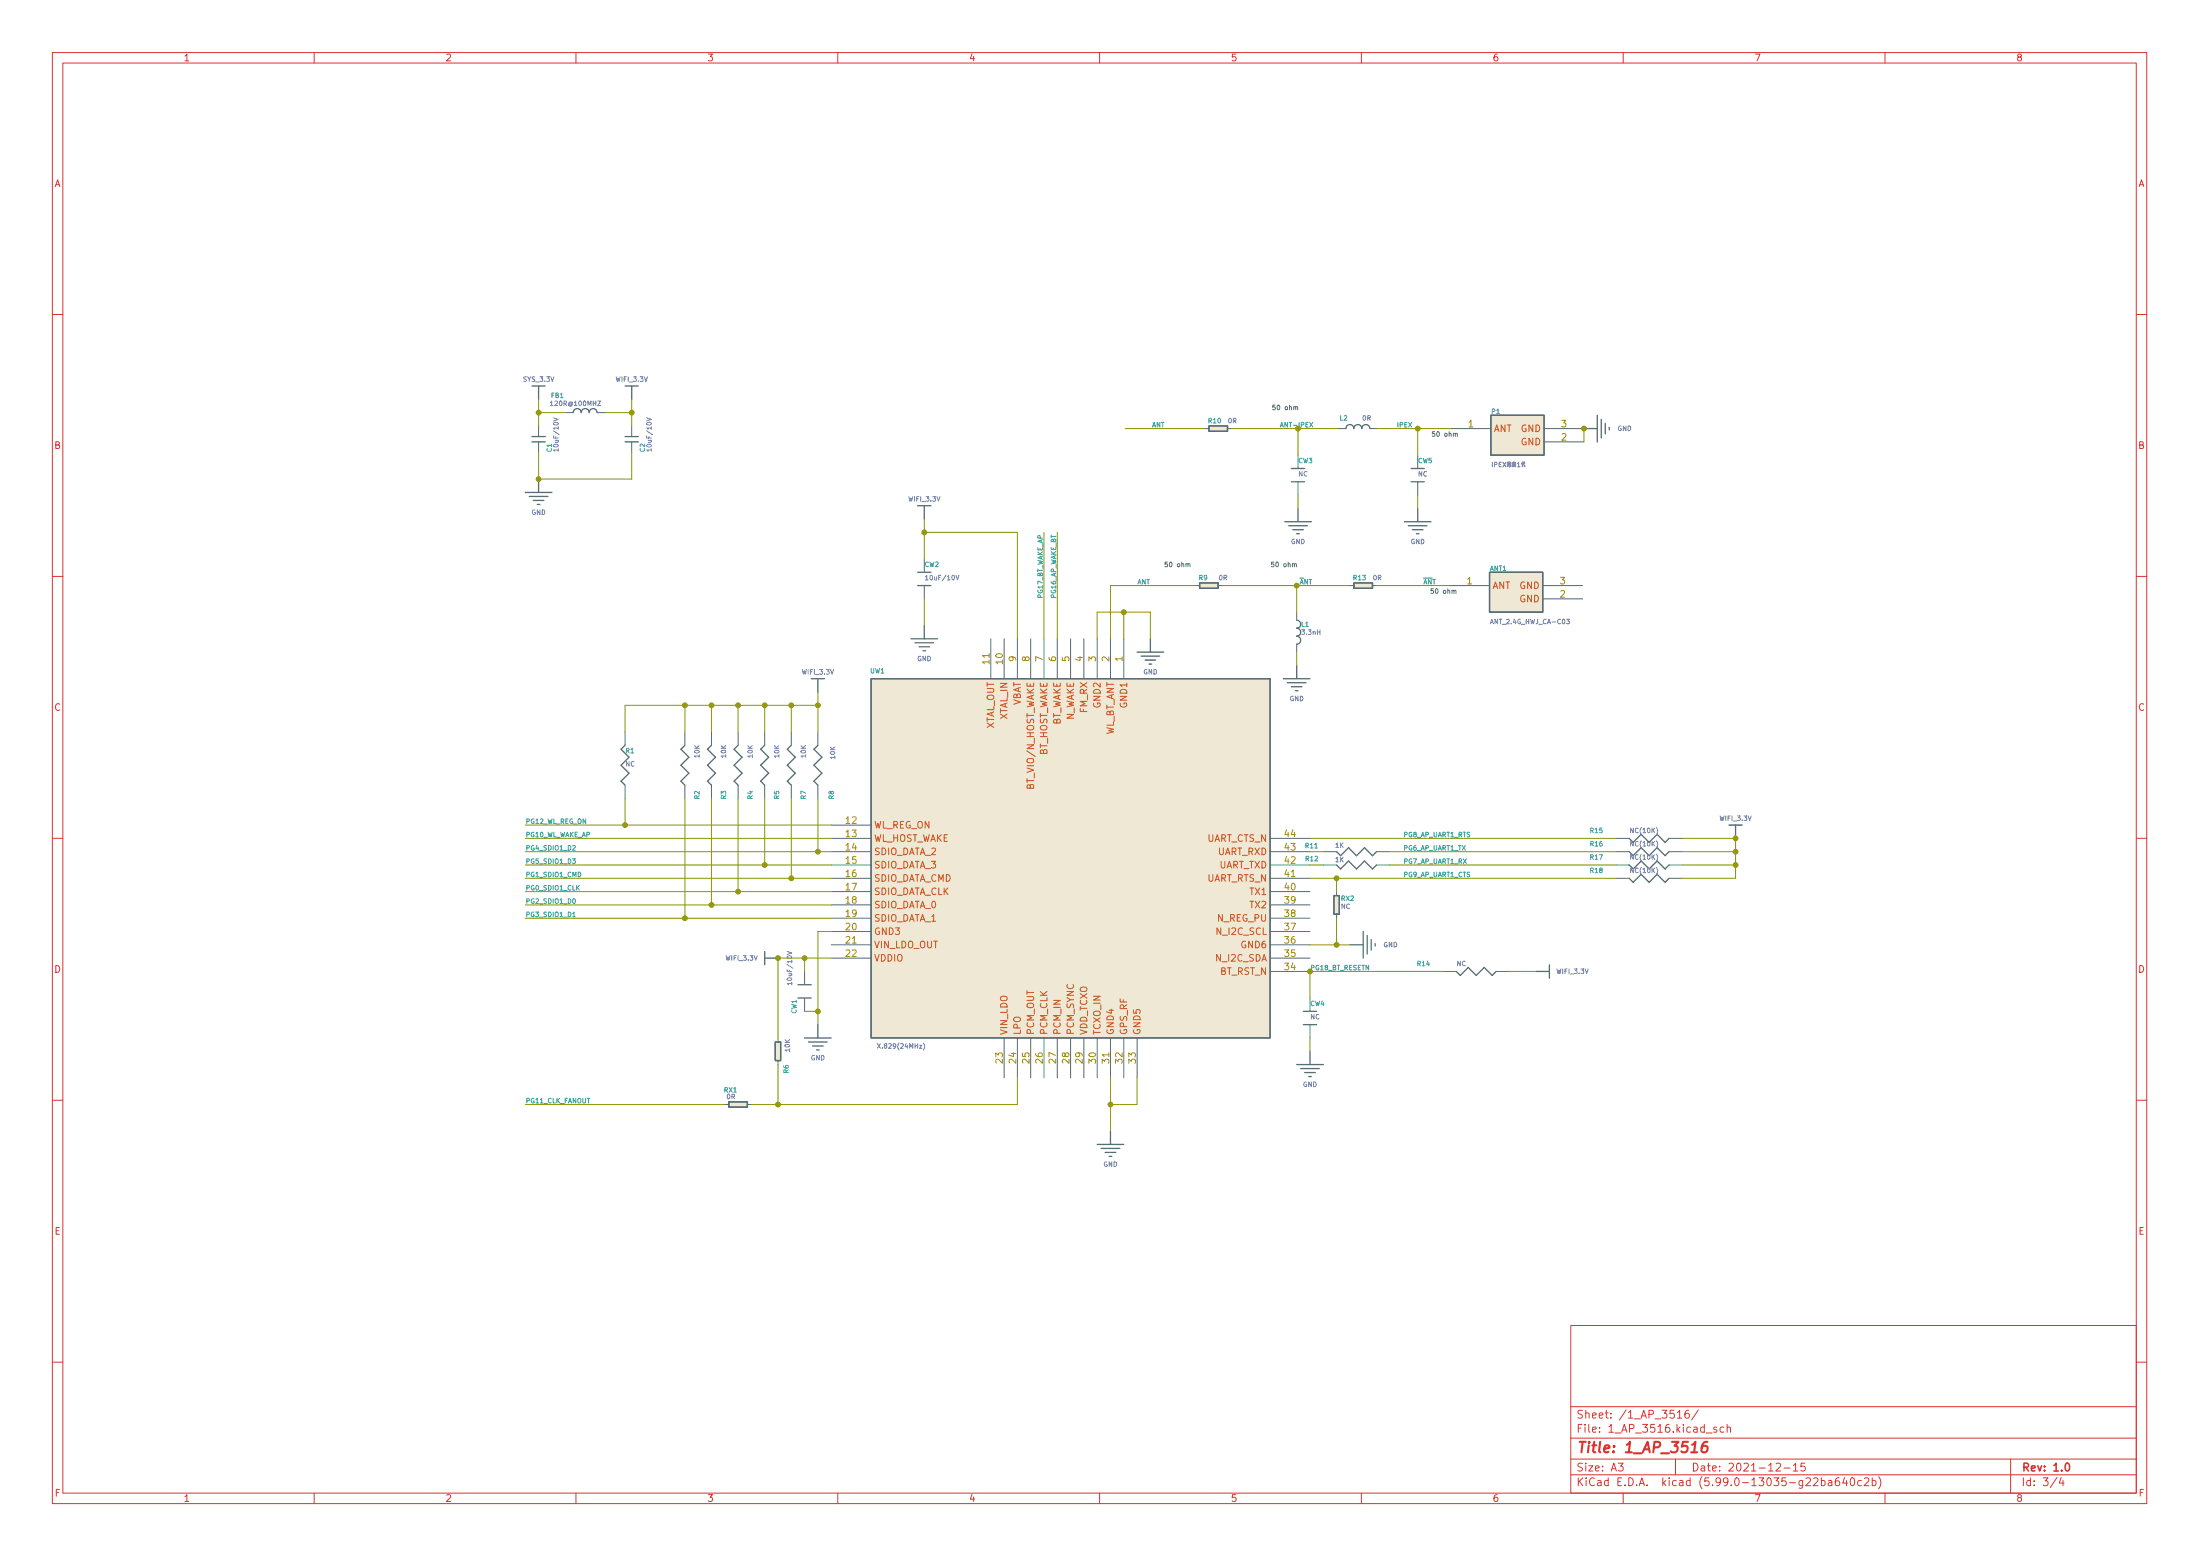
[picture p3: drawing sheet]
<svg xmlns="http://www.w3.org/2000/svg" width="420mm" height="297mm" viewBox="0 0 420 297" stroke-linecap="round" stroke-linejoin="round" font-family="sans-serif">
<g fill="none" stroke="#dc322f" stroke-width=".19">
<path d="M10 10h400v277h-400zM12 12h396v273h-396zM60 10v2M110 10v2M160 10v2M210 10v2M260 10v2M310 10v2M360 10v2M10 60h2M408 60h2M10 110h2"/>
<path d="M408 110h2M10 160h2M408 160h2M10 210h2M408 210h2M300 253h108v32h-108zM10 260h2M300 278.5h108M300 274.5h108M300 268.5h108M309.1 279.3h.9l-.5 .6 .4 .1v.7l-.2 .1-.6-.1M320 278.5v3"/>
<path d="M320.3 269.6l.5-.4v1.5M320.3 270.7h.9M322.5 269.2a.59 .59 0 0 0-.7 .7v.5l.1 .2 .5 .1 .2-.1v-.5l-.1-.2-.4-.1-.3 .3M324.4 269.1l-1.3 2M325.9 273.6h1.1M327.9 272.5l-.4-.1-.2 .2 .1 .2 .5 .2v.3h-.6M329.2 272.5l-.4-.1-.3 .3 .1 .6h.6M329.9 272.6l.2-.2 .3 .1 .1 .9M329.9 271.9v1.5M339.2 279.5l.6-.2 .2 .2 .1 .2-1 1.1h1M342.5 279.7l.4-.4v1.5M344.7 279.3h-.7l-.1 .7 .2-.1 .5 .1 .2 .2-.1 .5-.2 .1-.6-.1"/>
<path d="M384 278.5v6.5M408 260h2M60 285v2M110 285v2M160 285v2M210 285v2M260 285v2M300 281.5h108M310 285v2M340.7 280.2h1.2M342.5 280.8h.9M347.9 282.7l.4-.1 .3 .3-.2 .6h-.5"/>
<path d="M347.9 282.1v1.5M349.2 282.7h.6l.1 .9M349.9 283h-.5a.29 .29 0 0 0-.3 .3 .29 .29 0 0 0 .3 .3l.5-.1M351.2 282.1a.59 .59 0 0 0-.7 .7v.5l.1 .2 .5 .1 .2-.1 .1-.5-.2-.2-.4-.1-.3 .3M352.3 282l-.4 1.1h1M352.6 282.6v1M353.6 282.2l.1-.1a.8 .8 0 0 1 .5 .8 .8 .8 0 0 1-.5 .7 1 1 0 0 1-.1-1.4zM355.5 282.7l-.4-.1-.3 .3 .1 .6h.6M356.1 282.3l.5-.2 .2 .2 .1 .2-.9 1.1h.9M357.6 282.7l.4-.1 .3 .3-.2 .6h-.5M357.6 282.1v1.5M358.8 281.9a1.73 1.73 0 0 1 0 2.3"/>
<path d="M360 285v2M392.9 282l-1.3 2M393.6 282l-.3 1.1h.9M394 282.6v1"/>
</g>
<path d="M394.6 279.4l.2-.1a.8 .8 0 0 1 .5 .8 .8 .8 0 0 1-.5 .7 1 1 0 0 1-.2-1.4z" fill="none" stroke="#dc322f" stroke-width=".3"/>
<path d="M326.1 275.2a.91 .91 0 0 0-1.1 .9l-.1 .8 .2 .2a.66 .66 0 0 0 1-.2v-.5l-.1-.3a.66 .66 0 0 0-1 .3" fill="none" stroke="#dc322f" stroke-width=".4"/>
<g fill="none" stroke="#586e75" stroke-width=".25">
<path d="M101.6 73.7h2.5M102.9 73.7v2.5M109.5 78.8a.76 .76 0 0 1 .7-.8 .76 .76 0 0 1 .8 .8 .76 .76 0 0 1 .8-.8 .76 .76 0 0 1 .7 .8 .76 .76 0 0 1 .8-.8 .76 .76 0 0 1 .7 .8M119.4 73.7h2.5M120.6 73.7v2.5M284.7 79.3h10.2v7.6h-10.2zM305 79.3v5.1M100.3 94h5.1M101.1 94.8h3.5M101.6 84.4h2.5M101.6 83.3h2.5M101.8 95.5h2.1"/>
<path d="M102.6 96.3h.5M102.9 91.5v2.5M119.4 84.4h2.5M119.4 83.3h2.5M175.3 96.5h2.5M176.5 96.5v2.6M230.9 81.3h3.5v1h-3.5zM245.4 99.6h5M246.6 92h2.6M246.6 89.4h2.6M247.9 97.1v2.5M257 81.8a.76 .76 0 0 1 .8-.7 .76 .76 0 0 1 .8 .7 .76 .76 0 0 1 .7-.7 .76 .76 0 0 1 .8 .7 .76 .76 0 0 1 .8-.7 .76 .76 0 0 1 .7 .7"/>
<path d="M268.2 99.6h5.1M269.5 92h2.5M269.5 89.4h2.5M270.8 97.1v2.5M302.5 81.8h2.5M305.8 80v3.6M306.6 80.8v2M307.3 81.6v.5M175.3 111.8h2.5M175.3 109.2h2.5M176.5 119.4v2.5M229.1 111.3h3.6v1h-3.6z"/>
<path d="M246.1 100.4h3.6M246.9 101.1h2M247.6 101.9h.5M247.6 118.4a.76 .76 0 0 1 .8 .8 .76 .76 0 0 1-.8 .7 .76 .76 0 0 1 .8 .8 .76 .76 0 0 1-.8 .7 .76 .76 0 0 1 .8 .8 .76 .76 0 0 1-.8 .8M258.6 111.3h3.5v1h-3.5zM269 100.4h3.5M269.7 101.1h2.1M270.5 101.9h.5M284.5 109.2h10.1v7.7h-10.1zM154.9 129.6h2.6M156.2 129.6v2.5M166.4 129.6h76.2v68.5h-76.2z"/>
<path d="M174 121.9h5.1M174.7 122.7h3.6M175.5 123.5h2M176.3 124.2h.5M217.2 124.5h5M217.9 125.2h3.6M218.7 126h2M219.4 126.8h.6M219.7 121.9v2.6M245.1 129.6h5.1M245.9 130.3h3.5M246.6 131.1h2.1"/>
<path d="M247.4 131.9h.5M247.6 127v2.6M119.4 142.3l-.8 .7 1.5 1.6-1.5 1.5 1.5 1.5-1.5 1.5 .8 .8M130.8 142.3l-.8 .7 1.6 1.6-1.6 1.5 1.6 1.5-1.6 1.5 .8 .8M135.9 142.3l-.8 .7 1.5 1.6-1.5 1.5 1.5 1.5-1.5 1.5 .8 .8M141 142.3l-.8 .7 1.5 1.6-1.5 1.5 1.5 1.5-1.5 1.5 .8 .8M146 142.3l-.7 .7 1.5 1.6-1.5 1.5 1.5 1.5-1.5 1.5 .7 .8M151.1 142.3l-.7 .7 1.5 1.6-1.5 1.5 1.5 1.5-1.5 1.5 .7 .8M156.2 142.3l-.8 .7 1.6 1.6-1.6 1.5 1.6 1.5-1.6 1.5 .8 .8M330.2 157.5h2.5M331.5 157.5v2.5M254.8 171h1v3.5h-1z"/>
<path d="M255.3 162.6l.7 .7 1.5-1.5 1.6 1.5 1.5-1.5 1.5 1.5 .8-.7M255.3 165.1l.7 .8 1.5-1.5 1.6 1.5 1.5-1.5 1.5 1.5 .8-.8M260.3 177.8v5.1M261.1 178.6v3.5M261.9 179.4v2M311.1 162.6l.8 .7 1.5-1.5 1.6 1.5 1.5-1.5 1.5 1.5 .8-.7M311.1 165.1l.8 .8 1.5-1.5 1.6 1.5 1.5-1.5 1.5 1.5 .8-.8M311.1 160l.8 .8 1.5-1.5 1.6 1.5 1.5-1.5 1.5 1.5 .8-.8M311.1 167.7l.8 .7 1.5-1.5 1.6 1.5 1.5-1.5 1.5 1.5 .8-.7M146 181.6v2.6M146 182.9h2.6M148.1 198.9h1v3.6h-1z"/>
<path d="M152.4 190.5h2.5M152.4 188h2.5M153.7 198.1h5M154.4 198.9h3.6M155.2 199.7h2M156.2 195.6v2.5M248.9 195.6h2.6M248.9 193.1h2.6M257.8 180.4h2.5M262.6 180.1v.5M278.1 185.4l.8 .8 1.5-1.5 1.5 1.5 1.6-1.5 1.5 1.5 .7-.8M293.4 185.4h2.5"/>
<path d="M295.9 184.2v2.5M139.2 210.3h3.5v1.1h-3.5zM155.9 200.4h.6M209.5 218.5h5.1M210.3 219.2h3.6M211.1 220h2M212.1 215.9v2.6M247.6 203.2h5.1M248.4 204h3.6M249.2 204.8h2M249.9 205.5h.5M250.2 200.7v2.5"/>
<path d="M211.8 220.8h.5"/>
</g>
<g fill="none" stroke="#586e75" stroke-width=".19">
<path d="M107.9 78.8h1.6M114 78.8h1.6M247.1 77.7h.3l.1 .5M247.5 77.8l.3-.1v.5M102.9 81.3v2M102.9 84.4v2M120.6 81.3v2M120.6 84.4v2M230.1 81.8h.8M234.4 81.8h.8M247.9 86.9v2.5M247.9 92v2.5"/>
<path d="M255.5 81.8h1.5M261.6 81.8h1.5M270.8 86.9v2.5M270.8 92v2.5M277.1 81.8h7.6M277.6 82.8h.3v.5M277.9 82.8h.4v.5M294.9 81.8h7.6M294.9 84.4h7.6M176.5 106.7v2.5M176.5 111.8v2.5M226.5 107.7l.3-.1 .1 .6"/>
<path d="M226.9 107.7l.3-.1 .1 .6M228.3 111.8h.8M232.7 111.8h.7M246.8 107.7l.4-.1v.6M247.2 107.7l.3-.1 .1 .6M247.6 116.9v1.5M257.8 111.8h.8M262.1 111.8h.8M276.9 111.8h7.6M277.3 112.8l.3-.1 .1 .6M277.7 112.8l.3-.1 .1 .6M294.6 111.8h7.7"/>
<path d="M294.6 114.3h7.7M119.4 139.7v2.6M130.8 139.7v2.6M135.9 139.7v2.6M141 139.7v2.6M146 139.7v2.6M151.1 139.7v2.6M156.2 139.7v2.6M189.2 121.9v7.7M191.8 121.9v7.7M194.3 121.9v7.7M196.8 121.9v7.7"/>
<path d="M199.4 121.9v7.7M201.9 121.9v7.7M204.5 121.9v7.7M207 121.9v7.7M209.5 121.9v7.7M212.1 121.9v7.7M214.6 121.9v7.7M247.6 123v1.5M119.4 149.9v2.5M130.8 149.9v2.5M135.9 149.9v2.5M141 149.9v2.5"/>
<path d="M146 149.9v2.5M151.1 149.9v2.5M156.2 149.9v2.5M158.7 157.5h7.7M158.7 162.6h7.7M158.7 160h7.7M158.7 165.1h7.7M158.7 167.7h7.7M158.7 170.2h7.7M158.7 172.7h7.7M158.7 175.3h7.7M158.7 177.8h7.7"/>
<path d="M242.6 162.6h7.6M242.6 160h7.6M242.6 165.1h7.6M242.6 167.7h7.6M242.6 170.2h7.6M242.6 172.7h7.6M242.6 175.3h7.6M242.6 177.8h7.6M252.7 162.6h2.6M252.7 165.1h2.6M255.3 170.2v.8M255.3 174.5v.8"/>
<path d="M262.9 162.6h2.5M262.9 165.1h2.5M308.6 162.6h2.5M308.6 160h2.5M308.6 165.1h2.5M308.6 167.7h2.5M318.8 162.6h2.5M318.8 160h2.5M318.8 165.1h2.5M318.8 167.7h2.5M148.6 198.1v.8M153.7 185.4v2.6"/>
<path d="M153.7 190.5v2.6M158.7 180.4h7.7M158.7 182.9h7.7M191.8 198.1v7.7M194.3 198.1v7.7M196.8 198.1v7.7M199.4 198.1v7.7M201.9 198.1v7.7M204.5 198.1v7.7M207 198.1v7.7M209.5 198.1v7.7M212.1 198.1v7.7"/>
<path d="M214.6 198.1v7.7M217.2 198.1v7.7M242.6 180.4h7.6M242.6 182.9h7.6M242.6 185.4h7.6M250.2 190.5v2.6M250.2 195.6v2.5M275.6 185.4h2.5M285.7 185.4h2.6M138.4 210.8h.8M142.7 210.8h.8M148.6 202.5v.7"/>
</g>
<g fill="none" stroke="#6c71c4" stroke-width=".19">
<path d="M105.1 76.8l.3-.3v.9M105.1 77.4h.5M105.7 79.8l.9 .3-.9 .3M123.5 79.8l.9 .3-.9 .3M106.6 85.9h-.9l.3 .3M106.6 85.7v.5M124.4 85.9h-.9l.3 .3M124.4 85.7v.5M285 88.2v.9M285.4 88.7h.4l.1-.4-.5-.1v.9M286.3 88.7h.3M286.7 88.2h-.4v.9h.4"/>
<path d="M287 88.2l.6 .9M287.6 88.2l-.6 .9M287.8 88.6h.7M287.9 89l.1-.8h.5l-.1 .9h-.2M287.9 89h.6M288.1 88.7l.2 .1M288.1 88.3l.2 .1M288.8 89.1h.7M288.9 88.8h.5M289 88.5l.1 .2M289 88.4l-.1 .3M289.1 88.1v.2"/>
<path d="M289.2 88.4v.7M289.4 88.5l.1 .2M289.4 88.4l-.1 .3M289.5 88.3h-.7v.8M289.8 88.5l.2-.3v.9M289.8 89.1h.5M290.7 88.4v.7M290.8 88.1l-.3 .5M291 88.1l.1 .9 .1 .1 .1-.1M291.1 88.2l.1 .1M291.2 88.4l-.4 .1M176.7 110.1l.3-.3v.9"/>
<path d="M176.7 110.7h.6M182.5 109.8l.3 .9 .3-.9M299.2 118.2h.5l-.3 .3 .3 .1v.4h-.5M150.3 181.6l.9 .3-.9 .3M151.2 187.8h-.9l.3 .2M151.2 187.5v.5M167.6 199.2l.6 .9M168.2 199.2l-.6 .9M176.3 199.1a1.02 1.02 0 0 1 0 1.4"/>
</g>
<g fill="#eee8d5" stroke="#eee8d5" stroke-width=".19">
<path d="M139.2 210.3h3.5v1.1h-3.5z"/>
<path d="M166.4 129.6h76.2v68.5h-76.2z"/>
<path d="M230.9 81.3h3.5v1h-3.5z"/>
<path d="M258.6 111.3h3.5v1h-3.5z"/>
<path d="M148.1 198.9h1v3.6h-1z"/>
<path d="M284.5 109.2h10.1v7.7h-10.1z"/>
<path d="M284.7 79.3h10.2v7.6h-10.2z"/>
<path d="M254.8 171h1v3.5h-1z"/>
<path d="M229.1 111.3h3.6v1h-3.6z"/>
</g>
<path d="M250.1 80.6l.6 .9M250.7 80.6l-.6 .9M109.3 164h.6l-.3 .3 .2 .1v.4h-.5M109.4 161.5l.3-.1 .2 .3-.6 .6h.6M109.4 175h.5M109.5 171.7l.1-.1a.43 .43 0 0 1 .3 .4 .43 .43 0 0 1-.4 .4l-.1-.3z" fill="none" stroke="#2aa198" stroke-width=".19"/>
<g fill="none" stroke="#859900" stroke-width=".19">
<path d="M102.9 76.2v5.1M102.9 78.8h5M115.6 78.8h5M120.6 76.2v5.1M102.9 86.4v5.1h17.7v-5.1M176.5 99.1v7.6M214.9 81.8h15.2M235.2 81.8h20.3M247.9 81.8v5.1M247.9 94.5v2.6M263.1 81.8h14M270.8 81.8v5.1"/>
<path d="M270.8 94.5v2.6M302.5 81.8v2.6M176.5 101.6h17.8v20.3M176.5 114.3v5.1M199.4 101.6v20.3M201.9 101.6v20.3M214.6 116.9v5M228.3 111.8h-16.2v10.1M233.4 111.8h24.4M247.6 111.8v5.1M262.9 111.8h14M130.8 134.6v5.1"/>
<path d="M135.9 134.6v5.1M141 134.6v5.1M146 134.6v5.1M151.1 134.6v5.1M156.2 132.1v7.6M156.2 134.6h-36.8v5.1M209.5 121.9v-5h10.2v5M247.6 124.5v2.5M100.3 157.5h58.4M119.4 152.4v5.1M130.8 152.4v22.9M135.9 152.4v20.3"/>
<path d="M141 152.4v17.8M146 152.4v12.7M151.1 152.4v15.3M156.2 152.4v10.2M100.3 160h58.4M100.3 167.7h58.4M100.3 162.6h58.4M100.3 165.1h58.4M100.3 170.2h58.4M100.3 175.3h58.4M100.3 172.7h58.4M158.7 177.8h-2.5v17.8"/>
<path d="M250.2 160h58.4M250.2 167.7h58.4M250.2 162.6h2.5M250.2 165.1h2.5M255.3 167.7v2.5M255.3 175.3v5.1M265.4 162.6h43.2M265.4 165.1h43.2M321.3 160h10.2v7.7h-10.2M321.3 162.6h10.2M321.3 165.1h10.2M153.7 182.9v2.5"/>
<path d="M153.7 193.1h2.5M158.7 182.9h-10.1v15.2M250.2 198.1v2.6M250.2 180.4h7.6M275.6 185.4h-25.4v5.1M288.3 185.4h5.1M100.3 210.8h38.1M148.6 203.2v7.6M194.3 205.8v5h-50.8M212.1 205.8v10.1M217.2 205.8v5h-5.1"/>
</g>
<g fill="#859900" stroke="#859900" stroke-width=".19">
<circle cx="135.9" cy="134.6" r=".46"/>
<circle cx="141" cy="134.6" r=".46"/>
<circle cx="146" cy="134.6" r=".46"/>
<circle cx="148.6" cy="182.9" r=".46"/>
<circle cx="148.6" cy="210.8" r=".46"/>
<circle cx="153.7" cy="182.9" r=".46"/>
<circle cx="156.2" cy="193.1" r=".46"/>
<circle cx="151.1" cy="134.6" r=".46"/>
<circle cx="156.2" cy="134.6" r=".46"/>
<circle cx="176.5" cy="101.6" r=".46"/>
<circle cx="156.2" cy="162.6" r=".46"/>
<circle cx="146" cy="165.1" r=".46"/>
<circle cx="130.8" cy="175.3" r=".46"/>
<circle cx="151.1" cy="167.7" r=".46"/>
<circle cx="102.9" cy="91.5" r=".46"/>
<circle cx="120.6" cy="78.8" r=".46"/>
<circle cx="130.8" cy="134.6" r=".46"/>
<circle cx="102.9" cy="78.8" r=".46"/>
<circle cx="302.5" cy="81.8" r=".46"/>
<circle cx="331.5" cy="160" r=".46"/>
<circle cx="247.6" cy="111.8" r=".46"/>
<circle cx="270.8" cy="81.8" r=".46"/>
<circle cx="331.5" cy="165.1" r=".46"/>
<circle cx="331.5" cy="162.6" r=".46"/>
<circle cx="250.2" cy="185.4" r=".46"/>
<circle cx="255.3" cy="180.4" r=".46"/>
<circle cx="212.1" cy="210.8" r=".46"/>
<circle cx="255.3" cy="167.7" r=".46"/>
<circle cx="119.4" cy="157.5" r=".46"/>
<circle cx="135.9" cy="172.7" r=".46"/>
<circle cx="141" cy="170.2" r=".46"/>
<circle cx="247.9" cy="81.8" r=".46"/>
<circle cx="214.6" cy="116.9" r=".46"/>
</g>
<text font-size="2.8" fill="#dc322f" x="301" y="277.3">Title: 1_AP_3516</text>
<g font-size="2.1" fill="#dc322f">
<text x="301" y="273.5">File: 1_AP_3516.kicad_sch</text>
<text x="301" y="270.8">Sheet: /1_AP_3516/</text>
<text x="301" y="280.9">Size: A3</text>
<text x="323" y="280.9">Date: 2021-12-15</text>
<text x="386" y="280.9">Rev: 1.0</text>
<text x="301" y="283.7">KiCad E.D.A. kicad (5.99.0-13035-g22ba640c2b)</text>
<text x="386" y="283.7">Id: 3/4</text>
</g>
<g font-size="1.8" fill="#dc322f">
<text x="35" y="11.7">1</text>
<text x="85" y="11.7">2</text>
<text x="135" y="11.7">3</text>
<text x="185" y="11.7">4</text>
<text x="235" y="11.7">5</text>
<text x="285" y="11.7">6</text>
<text x="335" y="11.7">7</text>
<text x="385" y="11.7">8</text>
<text x="10.3" y="35.7">A</text>
<text x="408.3" y="35.7">A</text>
<text x="10.3" y="85.7">B</text>
<text x="408.3" y="85.7">B</text>
<text x="10.3" y="135.7">C</text>
<text x="408.3" y="135.7">C</text>
<text x="10.3" y="185.7">D</text>
<text x="408.3" y="185.7">D</text>
<text x="10.4" y="235.7">E</text>
<text x="408.4" y="235.7">E</text>
<text x="10.4" y="285.7">F</text>
<text x="35" y="286.7">1</text>
<text x="85" y="286.7">2</text>
<text x="135" y="286.7">3</text>
<text x="185" y="286.7">4</text>
<text x="235" y="286.7">5</text>
<text x="285" y="286.7">6</text>
<text x="335" y="286.7">7</text>
<text x="385" y="286.7">8</text>
<text x="408.4" y="285.7">F</text>
</g>
<g font-size="1.8" fill="#b58900">
<text x="280.4" y="81.6">1</text>
<text x="298.2" y="81.6">3</text>
<text x="298.2" y="84.1">2</text>
<text x="280.2" y="111.5">1</text>
<text x="297.9" y="111.5">3</text>
<text x="297.9" y="114.1">2</text>
<text x="189" y="126.7" transform="rotate(-90 189 126.7)">11</text>
<text x="191.5" y="126.7" transform="rotate(-90 191.5 126.7)">10</text>
<text x="194" y="126.2" transform="rotate(-90 194 126.2)">9</text>
<text x="196.6" y="126.2" transform="rotate(-90 196.6 126.2)">8</text>
<text x="199.1" y="126.2" transform="rotate(-90 199.1 126.2)">7</text>
<text x="201.7" y="126.2" transform="rotate(-90 201.7 126.2)">6</text>
<text x="204.2" y="126.2" transform="rotate(-90 204.2 126.2)">5</text>
<text x="206.7" y="126.2" transform="rotate(-90 206.7 126.2)">4</text>
<text x="209.3" y="126.2" transform="rotate(-90 209.3 126.2)">3</text>
<text x="211.8" y="126.2" transform="rotate(-90 211.8 126.2)">2</text>
<text x="214.4" y="126.2" transform="rotate(-90 214.4 126.2)">1</text>
<text x="161.6" y="157.3">12</text>
<text x="161.6" y="159.8">13</text>
<text x="245.4" y="159.8">44</text>
<text x="161.6" y="162.3">14</text>
<text x="161.6" y="164.9">15</text>
<text x="161.6" y="167.4">16</text>
<text x="245.4" y="167.4">41</text>
<text x="245.4" y="164.9">42</text>
<text x="245.4" y="162.3">43</text>
<text x="161.6" y="170">17</text>
<text x="161.6" y="172.5">18</text>
<text x="245.4" y="172.5">39</text>
<text x="245.4" y="170">40</text>
<text x="161.6" y="175">19</text>
<text x="161.6" y="177.6">20</text>
<text x="245.4" y="177.6">37</text>
<text x="245.4" y="175">38</text>
<text x="161.6" y="180.1">21</text>
<text x="161.6" y="182.7">22</text>
<text x="245.4" y="185.2">34</text>
<text x="245.4" y="182.7">35</text>
<text x="245.4" y="180.1">36</text>
<text x="191.5" y="202.9" transform="rotate(-90 191.5 202.9)">23</text>
<text x="194" y="202.9" transform="rotate(-90 194 202.9)">24</text>
<text x="196.6" y="202.9" transform="rotate(-90 196.6 202.9)">25</text>
<text x="199.1" y="202.9" transform="rotate(-90 199.1 202.9)">26</text>
<text x="201.7" y="202.9" transform="rotate(-90 201.7 202.9)">27</text>
<text x="204.2" y="202.9" transform="rotate(-90 204.2 202.9)">28</text>
<text x="206.7" y="202.9" transform="rotate(-90 206.7 202.9)">29</text>
<text x="209.3" y="202.9" transform="rotate(-90 209.3 202.9)">30</text>
<text x="211.8" y="202.9" transform="rotate(-90 211.8 202.9)">31</text>
<text x="214.4" y="202.9" transform="rotate(-90 214.4 202.9)">32</text>
<text x="216.9" y="202.9" transform="rotate(-90 216.9 202.9)">33</text>
</g>
<g font-size="1.8" fill="#cb4b16">
<text x="285.2" y="82.5">ANT</text>
<text x="290.4" y="82.5">GND</text>
<text x="290.4" y="85">GND</text>
<text x="285" y="112.4">ANT</text>
<text x="290.2" y="112.4">GND</text>
<text x="290.2" y="115">GND</text>
<text x="192.4" y="137.4" transform="rotate(-90 192.4 137.4)">XTAL_IN</text>
<text x="194.9" y="134.9" transform="rotate(-90 194.9 134.9)">VBAT</text>
<text x="205.1" y="137.7" transform="rotate(-90 205.1 137.7)">N_WAKE</text>
<text x="207.6" y="136.1" transform="rotate(-90 207.6 136.1)">FM_RX</text>
<text x="210.2" y="135" transform="rotate(-90 210.2 135)">GND2</text>
<text x="215.3" y="135" transform="rotate(-90 215.3 135)">GND1</text>
<text x="189.9" y="139.4" transform="rotate(-90 189.9 139.4)">XTAL_OUT</text>
<text x="202.6" y="138.8" transform="rotate(-90 202.6 138.8)">BT_WAKE</text>
<text x="212.7" y="140.8" transform="rotate(-90 212.7 140.8)">WL_BT_ANT</text>
<text x="200" y="144.7" transform="rotate(-90 200 144.7)">BT_HOST_WAKE</text>
<text x="197.5" y="150.5" transform="rotate(-90 197.5 150.5)">BT_VIO/N_HOST_WAKE</text>
<text x="166.9" y="158.1">WL_REG_ON</text>
<text x="166.9" y="160.7">WL_HOST_WAKE</text>
<text x="230.4" y="160.7">UART_CTS_N</text>
<text x="166.9" y="163.2">SDIO_DATA_2</text>
<text x="166.9" y="165.8">SDIO_DATA_3</text>
<text x="232.4" y="163.2">UART_RXD</text>
<text x="232.6" y="165.8">UART_TXD</text>
<text x="166.9" y="168.3">SDIO_DATA_CMD</text>
<text x="166.9" y="170.8">SDIO_DATA_CLK</text>
<text x="166.9" y="173.4">SDIO_DATA_0</text>
<text x="230.4" y="168.3">UART_RTS_N</text>
<text x="238.8" y="173.4">TX2</text>
<text x="238.8" y="170.8">TX1</text>
<text x="166.9" y="175.9">SDIO_DATA_1</text>
<text x="166.9" y="178.5">GND3</text>
<text x="232.5" y="178.5">N_I2C_SCL</text>
<text x="232.5" y="175.9">N_REG_PU</text>
<text x="166.9" y="181">VIN_LDO_OUT</text>
<text x="166.9" y="183.5">VDDIO</text>
<text x="232.3" y="183.5">N_I2C_SDA</text>
<text x="237.1" y="181">GND6</text>
<text x="232.9" y="186.1">BT_RST_N</text>
<text x="192.4" y="197.6" transform="rotate(-90 192.4 197.6)">VIN_LDO</text>
<text x="194.9" y="197.6" transform="rotate(-90 194.9 197.6)">LPO</text>
<text x="197.5" y="197.6" transform="rotate(-90 197.5 197.6)">PCM_OUT</text>
<text x="200" y="197.6" transform="rotate(-90 200 197.6)">PCM_CLK</text>
<text x="202.6" y="197.6" transform="rotate(-90 202.6 197.6)">PCM_IN</text>
<text x="205.1" y="197.6" transform="rotate(-90 205.1 197.6)">PCM_SYNC</text>
<text x="207.6" y="197.6" transform="rotate(-90 207.6 197.6)">VDD_TCXO</text>
<text x="210.2" y="197.6" transform="rotate(-90 210.2 197.6)">TCXO_IN</text>
<text x="212.7" y="197.6" transform="rotate(-90 212.7 197.6)">GND4</text>
<text x="215.3" y="197.6" transform="rotate(-90 215.3 197.6)">GPS_RF</text>
<text x="217.8" y="197.6" transform="rotate(-90 217.8 197.6)">GND5</text>
</g>
<g font-size="1.2" fill="#6c71c4">
<text x="100" y="72.9">SYS_3.3V</text>
<text x="105.4" y="77.5">120R@100MHZ</text>
<text x="117.7" y="72.9">WIFI_3.3V</text>
<text x="234.6" y="80.8">0R</text>
<text x="260.2" y="80.3">0R</text>
<text x="308.9" y="82.3">GND</text>
<text x="106.7" y="85.7" transform="rotate(-90 106.7 85.7)">10uF/10V</text>
<text x="124.4" y="85.7" transform="rotate(-90 124.4 85.7)">10uF/10V</text>
<text x="173.6" y="95.7">WIFI_3.3V</text>
<text x="248" y="90.9">NC</text>
<text x="270.8" y="90.9">NC</text>
<text x="101.5" y="98.3">GND</text>
<text x="246.5" y="103.8">GND</text>
<text x="269.4" y="103.8">GND</text>
<text x="177.2" y="110.8">10uF/10V</text>
<text x="232.8" y="110.8">0R</text>
<text x="262.3" y="110.8">0R</text>
<text x="285" y="119.1">ANT_2.4G_HWJ_CA-C03</text>
<text x="248.7" y="121.2">3.3nH</text>
<text x="153.3" y="128.7">WIFI_3.3V</text>
<text x="175.1" y="126.2">GND</text>
<text x="218.3" y="128.7">GND</text>
<text x="246.3" y="133.8">GND</text>
<text x="119.4" y="146.3">NC</text>
<text x="133.6" y="144.6" transform="rotate(-90 133.6 144.6)">10K</text>
<text x="138.7" y="144.6" transform="rotate(-90 138.7 144.6)">10K</text>
<text x="143.7" y="144.6" transform="rotate(-90 143.7 144.6)">10K</text>
<text x="148.8" y="144.6" transform="rotate(-90 148.8 144.6)">10K</text>
<text x="153.9" y="144.6" transform="rotate(-90 153.9 144.6)">10K</text>
<text x="159.5" y="144.8" transform="rotate(-90 159.5 144.8)">10K</text>
<text x="255" y="161.8">1K</text>
<text x="311.5" y="161.6">NC(10K)</text>
<text x="311.5" y="159">NC(10K)</text>
<text x="328.5" y="156.7">WIFI_3.3V</text>
<text x="255" y="164.6">1K</text>
<text x="311.5" y="164.1">NC(10K)</text>
<text x="311.5" y="166.6">NC(10K)</text>
<text x="256.1" y="173.5">NC</text>
<text x="138.7" y="183.4">WIFI_3.3V</text>
<text x="264.2" y="180.8">GND</text>
<text x="278.2" y="184.4">NC</text>
<text x="297.4" y="185.9">WIFI_3.3V</text>
<text x="151.3" y="187.6" transform="rotate(-90 151.3 187.6)">10uF/10V</text>
<text x="250.3" y="194.6">NC</text>
<text x="150.9" y="200.7" transform="rotate(-90 150.9 200.7)">10K</text>
<text x="154.8" y="202.4">GND</text>
<text x="168.1" y="200.2">X.829(24MHz)</text>
<text x="138.8" y="209.8">0R</text>
<text x="248.8" y="207.5">GND</text>
<text x="210.7" y="222.7">GND</text>
</g>
<g font-size="1.2" fill="#268bd2">
<text x="105.3" y="76">FB1</text>
<text x="230.8" y="80.8">R10</text>
<text x="255.9" y="80.3">L2</text>
<text x="284.9" y="79">P1</text>
<text x="105.4" y="86.3" transform="rotate(-90 105.4 86.3)">C1</text>
<text x="123.2" y="86.3" transform="rotate(-90 123.2 86.3)">C2</text>
<text x="248" y="88.4">CW3</text>
<text x="270.8" y="88.4">CW5</text>
<text x="176.6" y="108.2">CW2</text>
<text x="229" y="110.8">R9</text>
<text x="258.5" y="110.8">R13</text>
<text x="284.5" y="109">ANT1</text>
<text x="248.5" y="119.6">L1</text>
<text x="166.2" y="128.5">UW1</text>
<text x="119.5" y="143.8">R1</text>
<text x="133.6" y="152.5" transform="rotate(-90 133.6 152.5)">R2</text>
<text x="138.7" y="152.5" transform="rotate(-90 138.7 152.5)">R3</text>
<text x="143.7" y="152.5" transform="rotate(-90 143.7 152.5)">R4</text>
<text x="148.8" y="152.5" transform="rotate(-90 148.8 152.5)">R5</text>
<text x="153.9" y="152.5" transform="rotate(-90 153.9 152.5)">R7</text>
<text x="159.2" y="152.5" transform="rotate(-90 159.2 152.5)">R8</text>
<text x="249.3" y="161.9">R11</text>
<text x="303.7" y="161.6">R16</text>
<text x="303.7" y="159">R15</text>
<text x="249.4" y="164.4">R12</text>
<text x="303.7" y="164.1">R17</text>
<text x="303.7" y="166.6">R18</text>
<text x="256.2" y="172">RX2</text>
<text x="270.7" y="184.4">R14</text>
<text x="152.1" y="193.5" transform="rotate(-90 152.1 193.5)">CW1</text>
<text x="250.2" y="192">CW4</text>
<text x="138.3" y="208.5">RX1</text>
<text x="150.6" y="204.9" transform="rotate(-90 150.6 204.9)">R6</text>
</g>
<g font-size="1.2" fill="#2aa198">
<text x="220" y="81.6">ANT</text>
<text x="244.3" y="81.6">ANT-IPEX</text>
<text x="266.7" y="81.6">IPEX</text>
<text x="217.2" y="111.5">ANT</text>
<text x="248.1" y="111.5">~{A}NT</text>
<text x="271.8" y="111.5">~{AN}T</text>
<text x="199.1" y="114.3" transform="rotate(-90 199.1 114.3)">PG17_BT_WAKE_AP</text>
<text x="201.7" y="114.3" transform="rotate(-90 201.7 114.3)">PG16_AP_WAKE_BT</text>
<text x="100.3" y="157.3">PG12_WL_REG_ON</text>
<text x="100.3" y="159.8">PG10_WL_WAKE_AP</text>
<text x="268" y="159.8">PG8_AP_UART1_RTS</text>
<text x="100.3" y="167.4">PG1_SDIO1_CMD</text>
<text x="100.3" y="162.3">PG4_SDIO1_D2</text>
<text x="100.3" y="164.9">PG5_SDIO1_D3</text>
<text x="268" y="162.3">PG6_AP_UART1_TX</text>
<text x="268" y="164.9">PG7_AP_UART1_RX</text>
<text x="268" y="167.4">PG9_AP_UART1_CTS</text>
<text x="100.3" y="172.5">PG2_SDIO1_D0</text>
<text x="100.3" y="170">PG0_SDIO1_CLK</text>
<text x="100.3" y="175">PG3_SDIO1_D1</text>
<text x="250.2" y="185.2">PG18_BT_RESETN</text>
<text x="100.3" y="210.6">PG11_CLK_FANOUT</text>
</g>
<g font-size="1.2" fill="#586e75">
<text x="242.8" y="78.3">50 ohm</text>
<text x="273.3" y="83.3">50 ohm</text>
<text x="222.2" y="108.2">50 ohm</text>
<text x="242.6" y="108.2">50 ohm</text>
<text x="273" y="113.3">50 ohm</text>
</g>
</svg>
